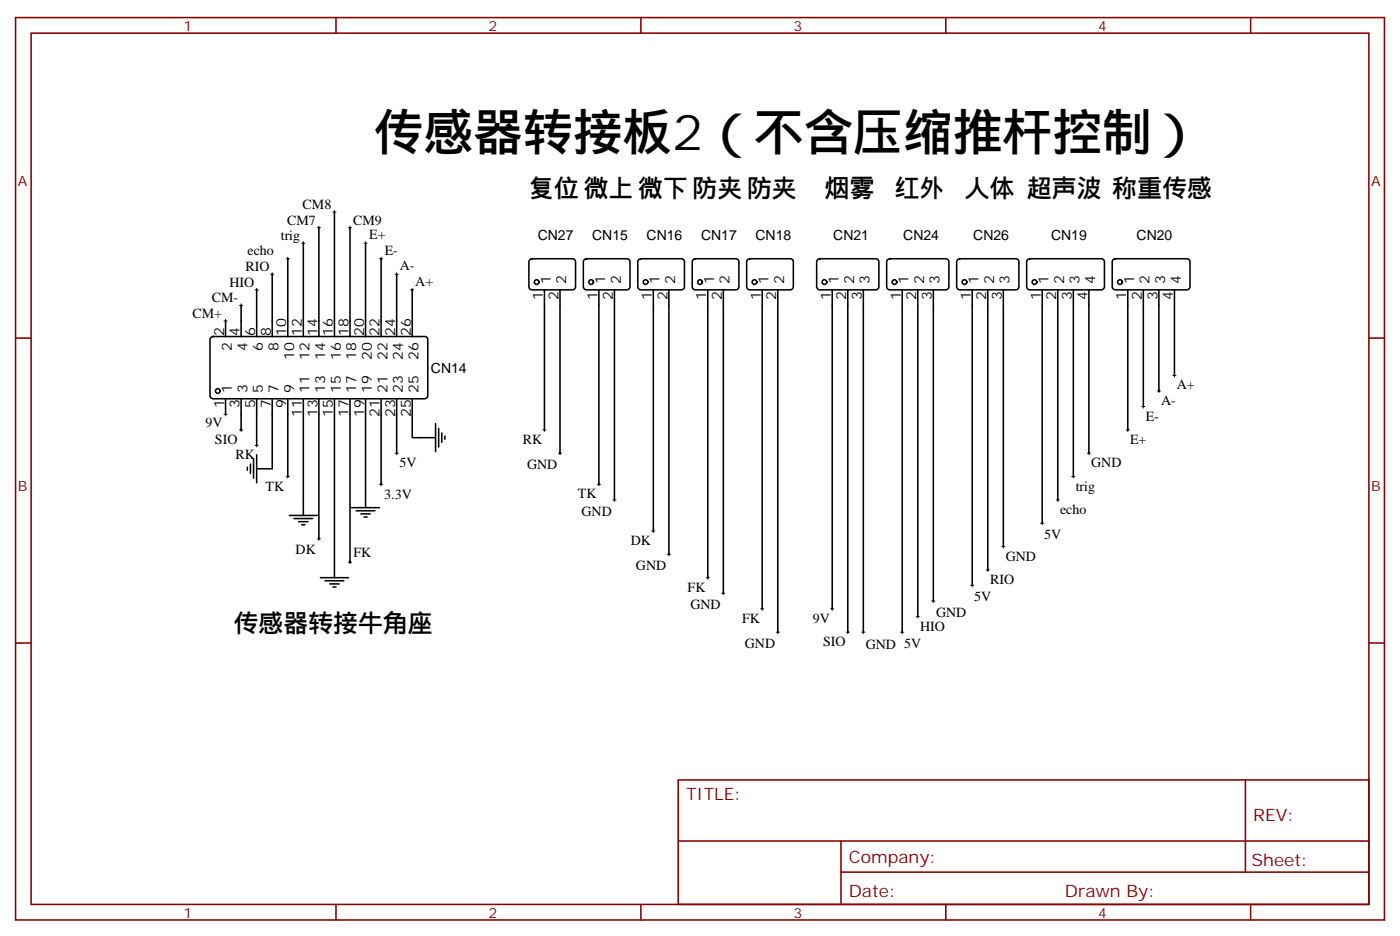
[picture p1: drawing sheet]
<svg xmlns="http://www.w3.org/2000/svg" width="317mm" height="212mm" viewBox="0 0 317 212" stroke-linecap="round" stroke-linejoin="round" font-family="sans-serif">
<g fill="none" stroke="#870000" stroke-width=".35">
<path d="M3.5 4h310.5v204.6h-310.5zM7.1 7.5h303.3v197.6h-303.3zM76.2 4v3.5M145.3 4v3.5M214.5 4v3.5M283.6 4v3.5M3.5 76.7h3.6M310.4 76.7h3.6M3.5 145.8h3.6M310.4 145.8h3.6M153.8 176.8h156.6v28.3h-156.6zM282.4 176.9v20.8"/>
<path d="M153.8 190.7h156.5M190.7 197.7h119.6M190.7 190.7v14.1M76.2 205.1v3.5M145.3 205.1v3.5M214.5 205.1v3.5M283.6 205.1v3.5"/>
</g>
<path d="M123.1 97.5h.7M123.5 97.1v.7M126.6 102.8h.8M127 102.4v.7" fill="none" stroke="#000" stroke-width=".23"/>
<path d="M120.2 58.9l.4-.2h9.2a.71 .71 0 0 1 .7 .7v5.6a.76 .76 0 0 1-.7 .7h-9.2a.76 .76 0 0 1-.7-.7v-5.6zM123.5 69.3v28.2M127 69.3v33.5" fill="none" stroke="#000" stroke-width=".35"/>
<circle cx="121.7" cy="64" r=".53" fill="#fff" stroke="#000" stroke-width=".35"/>
<path d="M217.2 58.9l.5-.2h12.7a.71 .71 0 0 1 .7 .7v5.6a.76 .76 0 0 1-.7 .7h-12.7a.76 .76 0 0 1-.7-.7v-5.6zM123.5 65.7v3.6M127 65.7v3.6" fill="none" stroke="#000" stroke-width=".35"/>
<circle cx="218.7" cy="64" r=".53" fill="#fff" stroke="#000" stroke-width=".35"/>
<path d="M201.3 58.9l.5-.2h12.7a.71 .71 0 0 1 .7 .7v5.6a.76 .76 0 0 1-.7 .7h-12.7a.76 .76 0 0 1-.7-.7v-5.6zM220.5 65.7v3.6M224 65.7v3.6M227.5 65.7v3.6" fill="none" stroke="#000" stroke-width=".35"/>
<circle cx="202.8" cy="64" r=".53" fill="#fff" stroke="#000" stroke-width=".35"/>
<path d="M185.4 58.9l.5-.2h12.7a.71 .71 0 0 1 .7 .7v5.6a.76 .76 0 0 1-.7 .7h-12.7a.76 .76 0 0 1-.7-.7v-5.6zM204.6 65.7v3.6M208.1 65.7v3.6M211.7 65.7v3.6" fill="none" stroke="#000" stroke-width=".35"/>
<circle cx="187" cy="64" r=".53" fill="#fff" stroke="#000" stroke-width=".35"/>
<path d="M252.5 58.9l.4-.2h16.3a.71 .71 0 0 1 .7 .7v5.6a.76 .76 0 0 1-.7 .7h-16.3a.76 .76 0 0 1-.7-.7v-5.6zM188.7 65.7v3.6M192.3 65.7v3.6M195.8 65.7v3.6" fill="none" stroke="#000" stroke-width=".35"/>
<circle cx="254" cy="64" r=".53" fill="#fff" stroke="#000" stroke-width=".35"/>
<path d="M233.1 58.9l.4-.2h16.3a.71 .71 0 0 1 .7 .7v5.6a.76 .76 0 0 1-.7 .7h-16.3a.76 .76 0 0 1-.7-.7v-5.6zM255.8 65.7v3.6M259.3 65.7v3.6M262.8 65.7v3.6M266.3 65.7v3.6" fill="none" stroke="#000" stroke-width=".35"/>
<circle cx="234.6" cy="64" r=".53" fill="#fff" stroke="#000" stroke-width=".35"/>
<path d="M169.6 58.9l.4-.2h9.2a.71 .71 0 0 1 .7 .7v5.6a.76 .76 0 0 1-.7 .7h-9.2a.76 .76 0 0 1-.7-.7v-5.6zM236.4 65.7v3.6M239.9 65.7v3.6M243.4 65.7v3.6M246.9 65.7v3.6" fill="none" stroke="#000" stroke-width=".35"/>
<circle cx="171.1" cy="64" r=".53" fill="#fff" stroke="#000" stroke-width=".35"/>
<path d="M157.2 58.9l.5-.2h9.2a.71 .71 0 0 1 .7 .7v5.6a.76 .76 0 0 1-.7 .7h-9.2a.76 .76 0 0 1-.7-.7v-5.6zM172.9 65.7v3.6M176.4 65.7v3.6" fill="none" stroke="#000" stroke-width=".35"/>
<circle cx="158.7" cy="64" r=".53" fill="#fff" stroke="#000" stroke-width=".35"/>
<path d="M144.9 58.9l.4-.2h9.2a.71 .71 0 0 1 .7 .7v5.6a.76 .76 0 0 1-.7 .7h-9.2a.76 .76 0 0 1-.7-.7v-5.6zM160.5 65.7v3.6M164 65.7v3.6" fill="none" stroke="#000" stroke-width=".35"/>
<circle cx="146.4" cy="64" r=".53" fill="#fff" stroke="#000" stroke-width=".35"/>
<path d="M132.5 58.9l.5-.2h9.2a.71 .71 0 0 1 .7 .7v5.6a.76 .76 0 0 1-.7 .7h-9.2a.76 .76 0 0 1-.7-.7v-5.6zM148.2 65.7v3.6M151.7 65.7v3.6" fill="none" stroke="#000" stroke-width=".35"/>
<circle cx="134.1" cy="64" r=".53" fill="#fff" stroke="#000" stroke-width=".35"/>
<g fill="none" stroke="#000" stroke-width=".35">
<path d="M65.3 58.7v14.1M68.8 55.1v17.7M47.9 76.5l.4-.2h48a.71 .71 0 0 1 .7 .7v12.7a.76 .76 0 0 1-.7 .7h-48a.76 .76 0 0 1-.7-.7v-12.7zM54.7 69.3v3.5M58.2 65.7v7.1M61.7 62.2v10.6M135.8 65.7v44.1M139.3 65.7v47.6M148.2 69.3v51.1M151.7 69.3v56.4M160.5 69.3v61.7M164 69.3v65.2"/>
<path d="M172.9 69.3v68.7M176.4 69.3v74M188.7 69.3v68.7M192.3 69.3v74M195.8 69.3v74M204.6 69.3v74M208.1 69.3v70.5M211.7 69.3v67M220.5 69.3v63.5M224 69.3v59.9M227.5 69.3v54.6M236.4 69.3v49.3"/>
<path d="M239.9 69.3v44M243.4 69.3v38.8M246.9 69.3v33.5M255.8 69.3v28.2M259.3 69.3v22.9M262.8 69.3v19.4M266.3 69.3v15.8M54.7 93.9v3.6M58.2 93.9v7.1M61.7 93.9v12.4h-3.5M65.3 93.9v14.2M68.8 93.9v23"/>
<path d="M72.3 93.9v28.3M75.8 93.9v37.1M79.4 93.9v33.6M82.9 93.9v21.2M86.4 93.9v15.9M90 93.9v8.9M56.1 105.9v.7M56.8 105.2v2.2M57.5 104.2v4.2M58.2 103.1v6.4M65.6 116.9h6.4M66.7 117.6h4.2"/>
<path d="M67.7 118.3h2.1M68.4 119h.7M79.7 115.1h6.4M80.8 115.8h4.2M81.8 116.5h2.2M82.5 117.2h.8M72.7 131h6.3M73.7 131.7h4.3M74.8 132.4h2.1M75.5 133.1h.7"/>
</g>
<g fill="none" stroke="#000" stroke-width=".23">
<path d="M64.9 58.7h.7M65.3 58.3v.7M68.4 55.1h.7M68.8 54.8v.7M50.8 72.8h.7M51.2 72.4v.7M54.3 69.3h.7M54.7 68.9v.7M57.9 65.7h.7M58.2 65.4v.7M61.4 62.2h.7M61.7 61.8v.7"/>
<path d="M50.8 93.9h.7M51.2 93.6v.7M54.3 97.5h.7M54.7 97.1v.7M255.4 97.5h.7M255.8 97.1v.7M258.9 92.2h.7M259.3 91.8v.7M262.5 88.7h.7M262.8 88.3v.7M266 85.1h.7M266.3 84.8v.7"/>
<path d="M57.9 101h.7M58.2 100.6v.8M64.9 108.1h.7M65.3 107.7v.7M86.1 109.8h.7M86.4 109.5v.7M89.6 102.8h.7M90 102.4v.7M135.5 109.8h.7M135.8 109.5v.7M139 113.3h.7M139.3 113v.7"/>
<path d="M236 118.6h.7M236.4 118.3v.7M239.5 113.3h.7M239.9 113v.7M243.1 108.1h.7M243.4 107.7v.7M246.6 102.8h.7M246.9 102.4v.7M72 122.2h.7M72.3 121.8v.7M79 127.5h.7M79.4 127.1v.7"/>
<path d="M147.8 120.4h.7M148.2 120.1v.7M151.3 125.7h.7M151.7 125.3v.7M160.2 131h.7M160.5 130.6v.7M163.7 134.5h.7M164 134.2v.7M172.5 138h.7M172.9 137.7v.7M188.4 138h.7M188.7 137.7v.7"/>
<path d="M207.8 139.8h.7M208.1 139.5v.7M211.3 136.3h.7M211.7 135.9v.7M220.1 132.8h.7M220.5 132.4v.7M223.7 129.2h.7M224 128.9v.7M227.2 123.9h.7M227.5 123.6v.7M176 143.3h.7M176.4 143v.7"/>
<path d="M191.9 143.3h.7M192.3 143v.7M195.4 143.3h.7M195.8 143v.7M204.3 143.3h.7M204.6 143v.7"/>
</g>
<circle cx="49.4" cy="88.7" r=".53" fill="#fff" stroke="#000" stroke-width=".35"/>
<g fill="none" stroke="#000" stroke-width=".35">
<path d="M72.3 51.6v24.7M75.8 48.1v28.2M79.4 51.6v24.7M82.9 55.1v21.2M86.4 58.7v17.6M51.2 72.8v3.5M54.7 72.8v3.5M58.2 72.8v3.5M61.7 72.8v3.5M65.3 72.8v3.5M68.8 72.8v3.5M90 62.2v14.1"/>
<path d="M93.5 65.7v10.6M51.2 90.4v3.5M54.7 90.4v3.5M58.2 90.4v3.5M61.7 90.4v3.5M65.3 90.4v3.5M68.8 90.4v3.5M72.3 90.4v3.5M75.8 90.4v3.5M79.4 90.4v3.5M82.9 90.4v3.5M86.4 90.4v3.5"/>
<path d="M90 90.4v3.5M93.5 90.4v8.8h5.3M98.8 96.1v6.3M99.5 97.1v4.3M100.2 98.2v2.1M100.9 98.9v.7"/>
</g>
<g fill="none" stroke="#000" stroke-width=".23">
<path d="M72 51.6h.7M72.3 51.3v.7M75.5 48.1h.7M75.8 47.7v.7M79 51.6h.7M79.4 51.3v.7M82.5 55.1h.8M82.9 54.8v.7M86.1 58.7h.7M86.4 58.3v.7M89.6 62.2h.7M90 61.8v.7"/>
<path d="M93.1 65.7h.7M93.5 65.4v.7"/>
</g>
<text font-size="11.3" x="84.7" y="34">传感器转接板2（不含压缩推杆控制）</text>
<g font-size="5.6">
<text x="119.9" y="44.6">复位 微上 微下 防夹 防夹</text>
<text x="187" y="44.6">烟雾</text>
<text x="202.8" y="44.6">红外</text>
<text x="218.7" y="44.6">人体 超声波 称重传感</text>
<text x="52.9" y="143.3">传感器转接牛角座</text>
</g>
<g font-size="3.9" fill="#800">
<text x="155.6" y="181.4">TITLE:</text>
<text x="284.2" y="186.1">REV:</text>
<text x="192.5" y="195.6">Company:</text>
<text x="283.9" y="196.3">Sheet:</text>
<text x="192.5" y="203.3">Date:</text>
<text x="241.5" y="203.4">Drawn By:</text>
</g>
<g font-size="3.2" fill="#800">
<text x="41.6" y="7">1</text>
<text x="110.8" y="7">2</text>
<text x="179.9" y="7">3</text>
<text x="249.1" y="7">4</text>
<text x="4.1" y="42.1">A</text>
<text x="311" y="42.1">A</text>
<text x="4.1" y="111.2">B</text>
<text x="311" y="111.2">B</text>
<text x="41.6" y="208.1">1</text>
<text x="110.8" y="208.1">2</text>
<text x="179.9" y="208.1">3</text>
<text x="249.1" y="208.1">4</text>
</g>
<g font-size="3.2">
<text x="68.6" y="47.4">CM8</text>
<text x="65.1" y="51">CM7</text>
<text x="80.1" y="51">CM9</text>
<text x="56.1" y="57.8">echo</text>
<text x="63.7" y="54.5">trig</text>
<text x="83.7" y="54.2">E+</text>
<text x="87.2" y="57.7">E-</text>
<text x="121.9" y="54.4">CN27</text>
<text x="134.3" y="54.4">CN15</text>
<text x="146.6" y="54.4">CN16</text>
<text x="159" y="54.4">CN17</text>
<text x="171.3" y="54.4">CN18</text>
<text x="189" y="54.4">CN21</text>
<text x="204.8" y="54.4">CN24</text>
<text x="220.7" y="54.4">CN26</text>
<text x="238.4" y="54.4">CN19</text>
<text x="257.8" y="54.4">CN20</text>
<text x="52" y="65">HIO</text>
<text x="55.7" y="61.5">RIO</text>
<text x="90.6" y="61.3">A-</text>
<text x="94.2" y="64.8">A+</text>
<text x="124.9" y="64.4" transform="rotate(-90 124.9 64.4)">1</text>
<text x="128.4" y="64.4" transform="rotate(-90 128.4 64.4)">2</text>
<text x="137.2" y="64.4" transform="rotate(-90 137.2 64.4)">1</text>
<text x="140.8" y="64.4" transform="rotate(-90 140.8 64.4)">2</text>
<text x="149.6" y="64.4" transform="rotate(-90 149.6 64.4)">1</text>
<text x="153.1" y="64.4" transform="rotate(-90 153.1 64.4)">2</text>
<text x="161.9" y="64.4" transform="rotate(-90 161.9 64.4)">1</text>
<text x="165.5" y="64.4" transform="rotate(-90 165.5 64.4)">2</text>
<text x="174.3" y="64.4" transform="rotate(-90 174.3 64.4)">1</text>
<text x="177.8" y="64.4" transform="rotate(-90 177.8 64.4)">2</text>
<text x="190.1" y="64.4" transform="rotate(-90 190.1 64.4)">1</text>
<text x="193.7" y="64.4" transform="rotate(-90 193.7 64.4)">2</text>
<text x="197.2" y="64.4" transform="rotate(-90 197.2 64.4)">3</text>
<text x="206" y="64.4" transform="rotate(-90 206 64.4)">1</text>
<text x="209.5" y="64.4" transform="rotate(-90 209.5 64.4)">2</text>
<text x="213.1" y="64.4" transform="rotate(-90 213.1 64.4)">3</text>
<text x="221.9" y="64.4" transform="rotate(-90 221.9 64.4)">1</text>
<text x="225.4" y="64.4" transform="rotate(-90 225.4 64.4)">2</text>
<text x="229" y="64.4" transform="rotate(-90 229 64.4)">3</text>
<text x="237.8" y="64.4" transform="rotate(-90 237.8 64.4)">1</text>
<text x="241.3" y="64.4" transform="rotate(-90 241.3 64.4)">2</text>
<text x="244.8" y="64.4" transform="rotate(-90 244.8 64.4)">3</text>
<text x="248.4" y="64.4" transform="rotate(-90 248.4 64.4)">4</text>
<text x="257.2" y="64.4" transform="rotate(-90 257.2 64.4)">1</text>
<text x="260.7" y="64.4" transform="rotate(-90 260.7 64.4)">2</text>
<text x="264.2" y="64.4" transform="rotate(-90 264.2 64.4)">3</text>
<text x="267.8" y="64.4" transform="rotate(-90 267.8 64.4)">4</text>
<text x="48" y="68.5">CM-</text>
<text x="123.1" y="67.9" transform="rotate(-90 123.1 67.9)">1</text>
<text x="126.6" y="67.9" transform="rotate(-90 126.6 67.9)">2</text>
<text x="135.5" y="67.9" transform="rotate(-90 135.5 67.9)">1</text>
<text x="139" y="67.9" transform="rotate(-90 139 67.9)">2</text>
<text x="147.8" y="67.9" transform="rotate(-90 147.8 67.9)">1</text>
<text x="151.3" y="67.9" transform="rotate(-90 151.3 67.9)">2</text>
<text x="160.2" y="67.9" transform="rotate(-90 160.2 67.9)">1</text>
<text x="163.7" y="67.9" transform="rotate(-90 163.7 67.9)">2</text>
<text x="172.5" y="67.9" transform="rotate(-90 172.5 67.9)">1</text>
<text x="176" y="67.9" transform="rotate(-90 176 67.9)">2</text>
<text x="188.4" y="67.9" transform="rotate(-90 188.4 67.9)">1</text>
<text x="191.9" y="67.9" transform="rotate(-90 191.9 67.9)">2</text>
<text x="195.4" y="67.9" transform="rotate(-90 195.4 67.9)">3</text>
<text x="204.3" y="67.9" transform="rotate(-90 204.3 67.9)">1</text>
<text x="207.8" y="67.9" transform="rotate(-90 207.8 67.9)">2</text>
<text x="211.3" y="67.9" transform="rotate(-90 211.3 67.9)">3</text>
<text x="220.1" y="67.9" transform="rotate(-90 220.1 67.9)">1</text>
<text x="223.7" y="67.9" transform="rotate(-90 223.7 67.9)">2</text>
<text x="227.2" y="67.9" transform="rotate(-90 227.2 67.9)">3</text>
<text x="236" y="67.9" transform="rotate(-90 236 67.9)">1</text>
<text x="239.5" y="67.9" transform="rotate(-90 239.5 67.9)">2</text>
<text x="243.1" y="67.9" transform="rotate(-90 243.1 67.9)">3</text>
<text x="246.6" y="67.9" transform="rotate(-90 246.6 67.9)">4</text>
<text x="255.4" y="67.9" transform="rotate(-90 255.4 67.9)">1</text>
<text x="258.9" y="67.9" transform="rotate(-90 258.9 67.9)">2</text>
<text x="262.5" y="67.9" transform="rotate(-90 262.5 67.9)">3</text>
<text x="266" y="67.9" transform="rotate(-90 266 67.9)">4</text>
<text x="43.7" y="72.1">CM+</text>
<text x="50.8" y="76.1" transform="rotate(-90 50.8 76.1)">2</text>
<text x="54.3" y="76.1" transform="rotate(-90 54.3 76.1)">4</text>
<text x="57.9" y="76.1" transform="rotate(-90 57.9 76.1)">6</text>
<text x="61.4" y="76.1" transform="rotate(-90 61.4 76.1)">8</text>
<text x="64.9" y="76.1" transform="rotate(-90 64.9 76.1)">10</text>
<text x="68.4" y="76.1" transform="rotate(-90 68.4 76.1)">12</text>
<text x="72" y="76.1" transform="rotate(-90 72 76.1)">14</text>
<text x="75.5" y="76.1" transform="rotate(-90 75.5 76.1)">16</text>
<text x="79" y="76.1" transform="rotate(-90 79 76.1)">18</text>
<text x="82.5" y="76.1" transform="rotate(-90 82.5 76.1)">20</text>
<text x="86.1" y="76.1" transform="rotate(-90 86.1 76.1)">22</text>
<text x="89.6" y="76.1" transform="rotate(-90 89.6 76.1)">24</text>
<text x="93.1" y="76.1" transform="rotate(-90 93.1 76.1)">26</text>
<text x="52.6" y="79.6" transform="rotate(-90 52.6 79.6)">2</text>
<text x="56.1" y="79.6" transform="rotate(-90 56.1 79.6)">4</text>
<text x="59.6" y="79.6" transform="rotate(-90 59.6 79.6)">6</text>
<text x="63.1" y="79.6" transform="rotate(-90 63.1 79.6)">8</text>
<text x="66.7" y="81.6" transform="rotate(-90 66.7 81.6)">10</text>
<text x="70.2" y="81.6" transform="rotate(-90 70.2 81.6)">12</text>
<text x="73.7" y="81.6" transform="rotate(-90 73.7 81.6)">14</text>
<text x="77.3" y="81.6" transform="rotate(-90 77.3 81.6)">16</text>
<text x="80.8" y="81.6" transform="rotate(-90 80.8 81.6)">18</text>
<text x="84.3" y="81.6" transform="rotate(-90 84.3 81.6)">20</text>
<text x="87.8" y="81.6" transform="rotate(-90 87.8 81.6)">22</text>
<text x="91.4" y="81.6" transform="rotate(-90 91.4 81.6)">24</text>
<text x="94.9" y="81.6" transform="rotate(-90 94.9 81.6)">26</text>
<text x="52.6" y="89.1" transform="rotate(-90 52.6 89.1)">1</text>
<text x="56.1" y="89.1" transform="rotate(-90 56.1 89.1)">3</text>
<text x="59.6" y="89.1" transform="rotate(-90 59.6 89.1)">5</text>
<text x="63.1" y="89.1" transform="rotate(-90 63.1 89.1)">7</text>
<text x="66.7" y="89.1" transform="rotate(-90 66.7 89.1)">9</text>
<text x="70.2" y="89.1" transform="rotate(-90 70.2 89.1)">11</text>
<text x="73.7" y="89.1" transform="rotate(-90 73.7 89.1)">13</text>
<text x="77.3" y="89.1" transform="rotate(-90 77.3 89.1)">15</text>
<text x="80.8" y="89.1" transform="rotate(-90 80.8 89.1)">17</text>
<text x="84.3" y="89.1" transform="rotate(-90 84.3 89.1)">19</text>
<text x="87.8" y="89.1" transform="rotate(-90 87.8 89.1)">21</text>
<text x="91.4" y="89.1" transform="rotate(-90 91.4 89.1)">23</text>
<text x="94.9" y="89.1" transform="rotate(-90 94.9 89.1)">25</text>
<text x="97.7" y="84.5">CN14</text>
<text x="266.9" y="88.3">A+</text>
<text x="50.8" y="92.6" transform="rotate(-90 50.8 92.6)">1</text>
<text x="54.3" y="92.6" transform="rotate(-90 54.3 92.6)">3</text>
<text x="57.9" y="92.6" transform="rotate(-90 57.9 92.6)">5</text>
<text x="61.4" y="92.6" transform="rotate(-90 61.4 92.6)">7</text>
<text x="64.9" y="92.6" transform="rotate(-90 64.9 92.6)">9</text>
<text x="68.4" y="94.6" transform="rotate(-90 68.4 94.6)">11</text>
<text x="72" y="94.6" transform="rotate(-90 72 94.6)">13</text>
<text x="75.5" y="94.6" transform="rotate(-90 75.5 94.6)">15</text>
<text x="79" y="94.6" transform="rotate(-90 79 94.6)">17</text>
<text x="82.5" y="94.6" transform="rotate(-90 82.5 94.6)">19</text>
<text x="86.1" y="94.6" transform="rotate(-90 86.1 94.6)">21</text>
<text x="89.6" y="94.6" transform="rotate(-90 89.6 94.6)">23</text>
<text x="93.1" y="94.6" transform="rotate(-90 93.1 94.6)">25</text>
<text x="259.8" y="95.4">E-</text>
<text x="263.3" y="91.8">A-</text>
<text x="46.6" y="96.8">9V</text>
<text x="48.8" y="100.6">SIO</text>
<text x="118.6" y="100.6">RK</text>
<text x="256.3" y="100.6">E+</text>
<text x="53.4" y="104">RK</text>
<text x="90.6" y="105.9">5V</text>
<text x="119.5" y="106.3">GND</text>
<text x="247.5" y="105.9">GND</text>
<text x="60.2" y="111.2">TK</text>
<text x="87.1" y="113.2">3.3V</text>
<text x="131.1" y="113">TK</text>
<text x="243.9" y="111.2">trig</text>
<text x="131.9" y="116.9">GND</text>
<text x="240.4" y="116.5">echo</text>
<text x="67.1" y="125.5">DK</text>
<text x="143.1" y="123.6">DK</text>
<text x="236.8" y="122.2">5V</text>
<text x="80.2" y="126.4">FK</text>
<text x="144.2" y="129.2">GND</text>
<text x="228.1" y="127.1">GND</text>
<text x="156" y="134.2">FK</text>
<text x="220.9" y="136.3">5V</text>
<text x="224.5" y="132.4">RIO</text>
<text x="156.6" y="138.1">GND</text>
<text x="168.3" y="141.2">FK</text>
<text x="184.3" y="141.2">9V</text>
<text x="208.7" y="143">HIO</text>
<text x="212.3" y="139.8">GND</text>
<text x="168.9" y="146.9">GND</text>
<text x="186.7" y="146.5">SIO</text>
<text x="196.3" y="147.2">GND 5V</text>
</g>
</svg>
